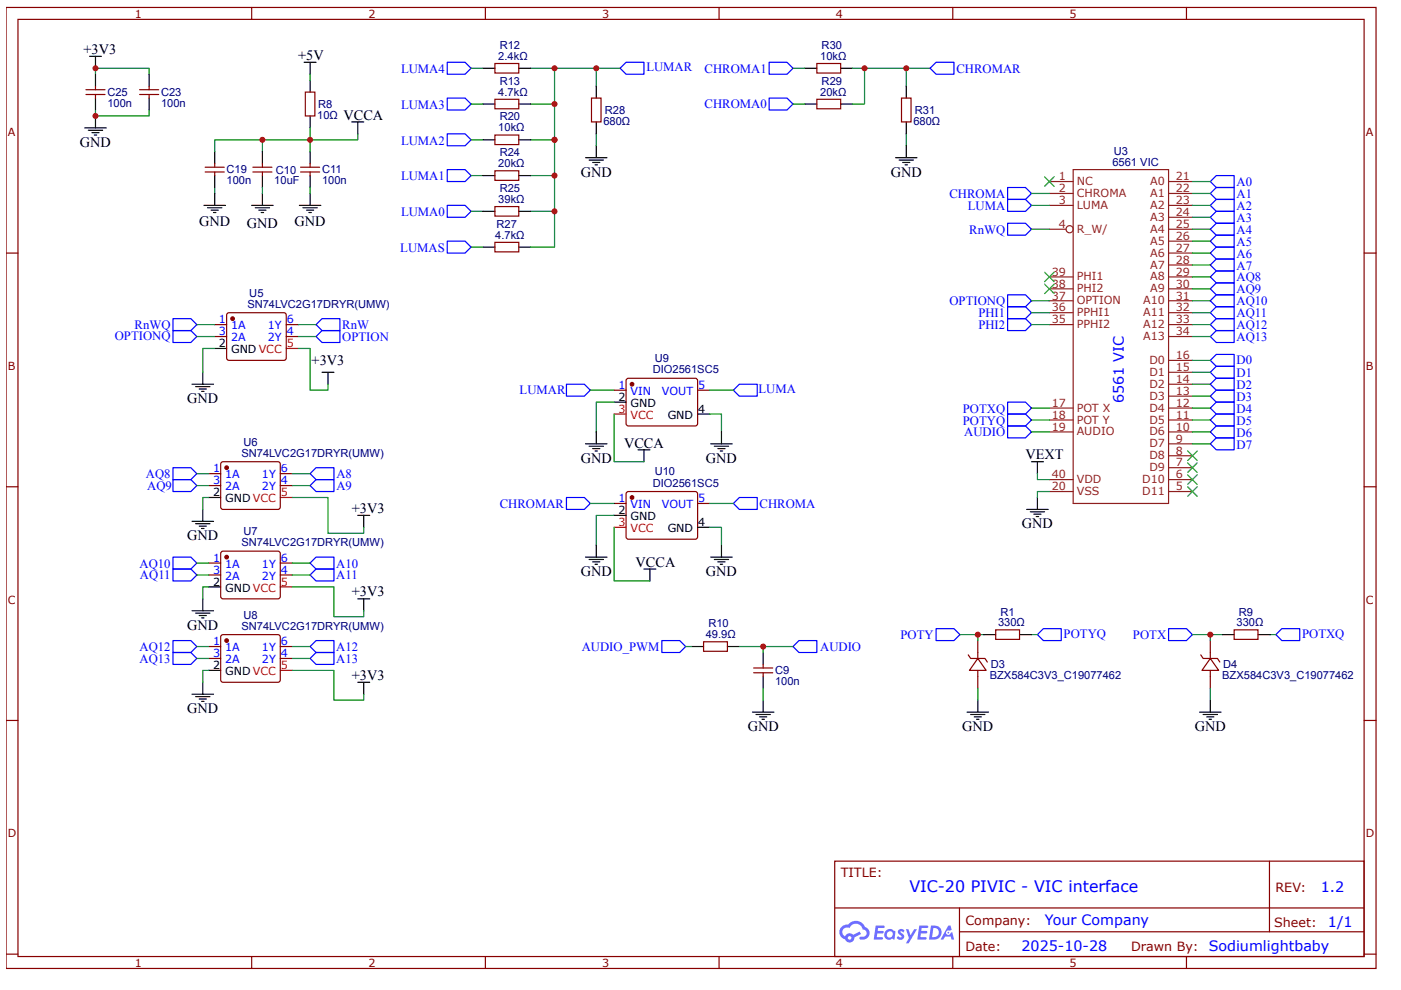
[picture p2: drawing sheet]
<svg xmlns="http://www.w3.org/2000/svg" width="297mm" height="210mm" viewBox="0 0 297 210" stroke-linecap="round" stroke-linejoin="round" font-family="sans-serif">
<g fill="none" stroke="#800" stroke-width=".25">
<path d="M1.3 1.6h290.4v203.7h-290.4zM3.8 4.1h285.4v198.7h-285.4zM53.4 1.6v2.5M102.9 1.6v2.5M152.5 1.6v2.5M202 1.6v2.5M251.6 1.6v2.5M1.3 53.7h2.5M289.2 53.7h2.5M1.3 103.2h2.5M289.2 103.2h2.5M1.3 152.8h2.5"/>
<path d="M289.2 152.8h2.5M177 182.6h112.2v20.2h-112.2zM177 192.5h112.1M203.4 197.6h85.7M203.4 192.5v10.1M269.1 182.6l.1 15M1.3 202.3h2.5M53.4 202.8v2.5M102.9 202.8v2.5M152.5 202.8v2.5M202 202.8v2.5M251.6 202.8v2.5"/>
<path d="M289.2 202.3h2.5"/>
</g>
<g fill="#58f">
<path d="M190.6 197.1l.5-.1h.4l.3 .3-.3 .4a.33 .33 0 0 0-.2-.3 .33 .33 0 0 0-.4 .2l.1 .1a.85 .85 0 0 1 .6 .6 .85 .85 0 0 1-.3 .9h-.6l-.6-.3 .3-.4 .5 .3 .3-.1-.1-.2a.88 .88 0 0 1-.5-1.4z"/>
<path d="M192.1 197h.5l.5 1.3 .7-1.3h.6l-1.8 3h-.5l.6-1.1z"/>
<path d="M185.7 196.2h1.6l.2 .2-.1 .3-1.2 .1-.1 .6h1.1l.2 .2-.3 .3h-1.1l-.1 .8h1.2l.1 .2-.1 .3h-1.9z"/>
<path d="M194.9 196.2h1.6l.3 .2-.1 .3-1.3 .1-.1 .6h1.1l.2 .2-.3 .3h-1.1l-.1 .8h1.2l.2 .2-.2 .3h-1.8z"/>
<path d="M201.1 196.2h.4l.3 .9-.5 .3a.49 .49 0 0 0-.7 .2 .49 .49 0 0 0 .3 .6 .49 .49 0 0 0 .7-.4l.3-.2 .4 1.6h-.6l-.1-.6h-1.2l-.4 .6h-.6z"/>
<path d="M197.4 196.2l-.4 3h.9a1.51 1.51 0 0 0 1.7-1.5 1.51 1.51 0 0 0-1.7-1.5zM197.9 196.8a1.02 1.02 0 0 1 1.1 1.1 1.02 1.02 0 0 1-1.4 .8z"/>
<path d="M187.9 197.2a1.11 1.11 0 0 0-.3 1.6 1.11 1.11 0 0 0 1.6 .2l.5 .2 .2-1.6-.5-.2a1.01 1.01 0 0 0-1.5-.2zM188 198.1a.66 .66 0 0 1 1.3 0 .66 .66 0 0 1-1.3 0z"/>
<path d="M178.4 196.5a1.57 1.57 0 0 0 .8 2.7 1.01 1.01 0 0 0 1.1 .6 1.01 1.01 0 0 0 .8-1l1.5-.8-.4-.5-1.3 .7a1.02 1.02 0 0 0-1.7 .3 .99 .99 0 0 1-.5-1.4 .99 .99 0 0 1 1.4-.3 1.48 1.48 0 0 1 1.5-.9 1.48 1.48 0 0 1 1.4 1.2 .82 .82 0 0 1 .7 1 .82 .82 0 0 1-1.2 .5l-.3 .1v.4a1.4 1.4 0 0 0 2-.7 1.4 1.4 0 0 0-.8-1.9 2.18 2.18 0 0 0-3.7-.5l-.7 .2zM179.7 198.9a.4 .4 0 0 1 .8 0 .4 .4 0 0 1-.8 0z"/>
<circle cx="201.1" cy="197.7" r=".19"/>
</g>
<g fill="none" stroke="#000" stroke-width=".25">
<path d="M19 11.9h2.5M20.2 11.9v2.6M20.2 15.7v2.6M31.6 15.7v2.6M18 27.1h4.5M18.7 27.6h3.1M19.5 28.1h1.5M20 28.6h.5M20.2 20.8v2.5M20.2 24.6v2.5M31.6 20.8v2.5M45.5 73.9h2.6"/>
<path d="M68.3 78.9h2.5M69.5 78.9v2.6"/>
</g>
<path d="M18.2 19h4.1M20.2 18.3v.7M29.6 19h4M31.6 18.3v.7M18.2 20h4.1M20.2 20v.8M29.6 20h4M31.6 20v.8M45.5 68.8h2.6M45.5 71.4h2.6M60.7 68.8h2.5M60.7 71.4h2.5" fill="none" stroke="#800" stroke-width=".25"/>
<path d="M20.2 15.7v-1.2h11.4v1.2M20.2 23.3v1.3h11.4v-1.3" fill="none" stroke="#080" stroke-width=".25"/>
<path d="M36.7 67.6h3.8l1.2 1.2-1.2 1.3h-3.8zM68.3 67.6h3.8v2.5h-3.8l-1.3-1.3z" fill="none" stroke="#00f" stroke-width=".25"/>
<path d="M60.7 73.9h2.5" fill="none" stroke="#f00" stroke-width=".25"/>
<circle cx="49.3" cy="67.6" r=".38" fill="#800"/>
<g fill="none" stroke="#800" stroke-width=".25">
<path d="M64.7 19.5h2.1v5.1h-2.1zM63.7 36.5h4.1M63.7 35.5h4.1M65.7 34.7v.8M65.7 36.5v.7M48.1 66.5l.5-.2 11.8 .1 .3 .4-.1 9.4-.4 .2-11.9-.1-.2-.4zM44.3 100.4h2.5M44.3 103h2.5M59.4 100.4h2.6M59.4 103h2.6M205.3 138.8l.5 .8h3l.5 .8M207.3 139.6l1.8 2.5h-3.6z"/>
<path d="M207.3 135.8v3.8M254.6 138.8l.5 .8h3l.5 .8M256.6 139.6l1.8 2.5h-3.6zM256.6 135.8v3.8M207.3 142.1v3.8M256.6 142.1v3.8"/>
<circle cx="49.3" cy="67.6" r=".38"/>
</g>
<g fill="none" stroke="#080" stroke-width=".25">
<path d="M65.7 15.7v1.3M99.9 14.5h2.5M112.5 14.5h5.1v30.3h-5.1M65.7 27.1v5.1M65.7 39.8v1.2M99.9 37.2h2.5M99.9 29.6h2.5M99.9 22.1h2.5M112.5 37.2h5.1M112.5 29.6h5.1M112.5 22.1h5.1M252.8 38.5h3.8"/>
<path d="M99.9 44.8h2.5M218.7 43.5h3.8M218.7 48.6h3.8M252.8 43.5h3.8M252.8 48.6h3.8M252.8 41h3.8M252.8 46.1h3.8M252.8 51.1h3.8M252.8 53.7h3.8M252.8 56.2h3.8M252.8 58.7h3.8M41.7 68.8h3.8"/>
<path d="M41.7 71.4h3.8M45.5 73.9h-2.5v5M63.2 73.9h2.5v8.8h3.8v-1.2M63.2 68.8h3.8M63.2 71.4h3.8M218.7 68.8h3.8M218.7 63.8h3.8M252.8 68.8h3.8M252.8 61.2h3.8M252.8 63.8h3.8M252.8 66.3h3.8M252.8 71.4h3.8"/>
<path d="M252.8 76.4h3.8M252.8 78.9h3.8M125.2 82.7h5M218.7 91.6h3.8M218.7 86.5h3.8M218.7 89h3.8M252.8 91.6h3.8M252.8 81.5h3.8M252.8 84h3.8M252.8 86.5h3.8M252.8 89h3.8M252.8 94.1h3.8"/>
<path d="M220 100.4v1.3h2.5M222.5 104.2h-2.5v1.3M203.5 134.6h3.8v1.2M252.8 134.6h3.8v1.2M207.3 145.9v2.6M256.6 145.9v2.6"/>
</g>
<g fill="none" stroke="#8d2323" stroke-width=".25">
<path d="M222.5 38.5h5M227.5 36h20.3v70.7h-20.3zM247.8 38.5h5M222.5 41h5M222.5 43.5h5M222.5 48.6h3.5M222.5 58.7h5M247.8 41h5M247.8 43.5h5M247.8 46.1h5M247.8 48.6h5M247.8 51.1h5"/>
<path d="M247.8 53.7h5M247.8 56.2h5M247.8 58.7h5M222.5 61.2h5M222.5 63.8h5M222.5 66.3h5M222.5 68.8h5M247.8 61.2h5M247.8 63.8h5M247.8 66.3h5M247.8 68.8h5M247.8 71.4h5"/>
<path d="M247.8 76.4h5M247.8 78.9h5M222.5 86.5h5M222.5 89h5M222.5 91.6h5M247.8 86.5h5M247.8 89h5M247.8 91.6h5M247.8 94.1h5M247.8 96.6h5M247.8 99.2h5M247.8 84h5"/>
<path d="M247.8 81.5h5M222.5 101.7h5M222.5 104.2h5M247.8 101.7h5M247.8 104.2h5"/>
<circle cx="226.8" cy="48.6" r=".76"/>
</g>
<g fill="none" stroke="#00f" stroke-width=".25">
<path d="M94.8 13.2h3.8l1.3 1.3-1.3 1.2h-3.8zM132.7 13.2h3.8v2.5h-3.8l-1.2-1.2zM94.8 36h3.8l1.3 1.2-1.3 1.3h-3.8zM94.8 28.4h3.8l1.3 1.2-1.3 1.3h-3.8zM94.8 20.8h3.8l1.3 1.3-1.3 1.2h-3.8zM256.6 38.5l1.3-1.3h3.8v2.6h-3.8zM94.8 43.5h3.8l1.3 1.3-1.3 1.3h-3.8zM213.6 42.3h3.8l1.3 1.2-1.3 1.3h-3.8zM213.6 47.3h3.8l1.3 1.3-1.3 1.3h-3.8zM256.6 41l1.3-1.2h3.8v2.5h-3.8zM256.6 43.5l1.3-1.2h3.8v2.5h-3.8zM256.6 46.1l1.3-1.3h3.8v2.5h-3.8z"/>
<path d="M256.6 48.6l1.3-1.3h3.8v2.6h-3.8zM256.6 51.1l1.3-1.2h3.8v2.5h-3.8zM256.6 53.7l1.3-1.3h3.8v2.5h-3.8zM256.6 56.2l1.3-1.3h3.8v2.5h-3.8zM257.9 57.4h3.8v2.6h-3.8l-1.3-1.3zM36.7 70.1h3.8l1.2 1.3-1.2 1.2h-3.8zM67 71.4l1.3-1.3h3.8v2.5h-3.8zM213.6 67.6h3.8l1.3 1.2-1.3 1.3h-3.8zM213.6 62.5h3.8l1.3 1.3-1.3 1.2h-3.8zM256.6 61.2l1.3-1.2h3.8v2.5h-3.8zM256.6 66.3l1.3-1.3h3.8v2.6h-3.8zM256.6 71.4l1.3-1.3h3.8v2.5h-3.8z"/>
<path d="M256.6 76.4l1.3-1.3h3.8v2.6h-3.8zM256.6 78.9l1.3-1.2h3.8v2.5h-3.8zM257.9 62.5h3.8v2.5h-3.8l-1.3-1.2zM257.9 67.6h3.8v2.5h-3.8l-1.3-1.3zM36.7 99.2h3.8l1.2 1.2-1.2 1.3h-3.8zM67 99.2h3.8v2.5h-3.8l-1.3-1.3zM120.1 81.5h3.8l1.3 1.2-1.3 1.3h-3.8zM156.8 81.5h3.7v2.5h-3.7l-1.3-1.3zM213.6 90.3h3.8l1.3 1.3-1.3 1.2h-3.8zM213.6 85.3h3.8l1.3 1.2-1.3 1.3h-3.8zM213.6 87.8h3.8l1.3 1.2-1.3 1.3h-3.8zM256.6 81.5l1.3-1.3h3.8v2.5h-3.8z"/>
<path d="M256.6 84l1.3-1.3h3.8v2.6h-3.8zM256.6 86.5l1.3-1.2h3.8v2.5h-3.8zM256.6 89l1.3-1.2h3.8v2.5h-3.8zM256.6 94.1l1.3-1.3h3.8v2.6h-3.8zM257.9 90.3h3.8v2.5h-3.8l-1.3-1.2zM36.7 101.7h3.8l1.2 1.3-1.2 1.2h-3.8zM36.7 118.1h3.8l1.2 1.3-1.2 1.2h-3.8zM65.7 103l1.3-1.3h3.8v2.5h-3.8zM67 118.1h3.8v2.5h-3.8l-1.3-1.2zM36.7 120.6h3.8l1.2 1.3-1.2 1.3h-3.8zM36.7 135.8h3.8l1.2 1.3-1.2 1.2h-3.8zM36.7 138.3h3.8l1.2 1.3-1.2 1.3h-3.8z"/>
<path d="M67 120.6h3.8v2.6h-3.8l-1.3-1.3zM67 135.8h3.8v2.5h-3.8l-1.3-1.2zM67 138.3h3.8v2.6h-3.8l-1.3-1.3zM140.3 135.8h3.8l1.3 1.3-1.3 1.2h-3.8zM168.1 137.1l1.3-1.3h3.8v2.5h-3.8zM198.5 133.3h3.8l1.2 1.3-1.2 1.2h-3.8zM247.8 133.3h3.8l1.2 1.3-1.2 1.2h-3.8z"/>
</g>
<g fill="#000">
<path d="M221.5 37.5l2 2zM223.5 37.5l-2 2z"/>
<path d="M221.5 57.7l2 2zM221.5 59.7l2-2z"/>
<path d="M221.5 60.2l2 2.1zM223.5 60.2l-2 2.1z"/>
</g>
<path d="M221.5 37.5l2 2M223.5 37.5l-2 2M221.5 57.7l2 2M223.5 57.7l-2 2M221.5 60.2l2 2.1M223.5 60.2l-2 2.1" fill="none" stroke="#3c3" stroke-width=".25"/>
<g fill="none" stroke="#000" stroke-width=".25">
<path d="M64.5 13.2h2.5M65.7 13.2v2.5M65.7 17v2.5M65.7 24.6v2.5M65.7 32.2v2.5M65.7 37.2v2.6M53.4 43.5h4.5M54.1 44.1h3.1M54.9 44.6h1.5M55.4 45.1h.5M55.6 41v2.5M63.5 43.5h4.5"/>
<path d="M64.2 44.1h3.1M65 44.6h1.5M65.5 45.1h.5M65.7 41v2.5M43 78.9v2.6M40.7 81.5h4.6M41.5 82h3M42.2 82.5h1.6M42.7 83h.5M218.7 97.9h2.5M220 97.9v2.5M44.3 105.5h2.5"/>
<path d="M75.9 109.3h2.5M77.1 109.3v2.5M217.7 108h4.5M218.4 108.5h3.1M219.2 109h1.5M219.7 109.5h.5M220 105.5v2.5M205 151h4.6M205.8 151.5h3M206.6 152h1.5M207.1 152.5h.5M207.3 148.5v2.5"/>
<path d="M254.3 151h4.6M255.1 151.5h3M255.8 152h1.6M256.4 152.5h.5M256.6 148.5v2.5"/>
</g>
<path d="M59.4 105.5h2.6" fill="none" stroke="#f00" stroke-width=".25"/>
<circle cx="48.1" cy="99.2" r=".38" fill="#800"/>
<g fill="none" stroke="#800" stroke-width=".25">
<path d="M46.9 98.1l.4-.2 11.9 .1 .2 .4v9.4l-.5 .2-11.9-.1-.2-.4zM44.3 119.4h2.5M59.4 119.4h2.6M44.3 121.9h2.5M59.4 121.9h2.6"/>
<circle cx="48.1" cy="99.2" r=".38"/>
</g>
<path d="M59.4 124.4h2.6" fill="none" stroke="#f00" stroke-width=".25"/>
<path d="M44.3 124.4h2.5" fill="none" stroke="#000" stroke-width=".25"/>
<circle cx="48.1" cy="118.1" r=".38" fill="#800"/>
<g fill="none" stroke="#800" stroke-width=".25">
<path d="M47 116.9h12.2l.2 .5v9.3l-.5 .3-11.9-.1-.2-.4v-9.1zM44.3 137.1h2.5M44.3 139.6h2.5M59.4 137.1h2.6M59.4 139.6h2.6"/>
<circle cx="48.1" cy="118.1" r=".38"/>
</g>
<path d="M59.4 142.1h2.6" fill="none" stroke="#f00" stroke-width=".25"/>
<path d="M44.3 142.1h2.5" fill="none" stroke="#000" stroke-width=".25"/>
<circle cx="48.1" cy="135.8" r=".38" fill="#800"/>
<g fill="none" stroke="#800" stroke-width=".25">
<path d="M133 104.3h14.7l.2 .4-.1 9.4-.4 .2h-14.4l-.3-.5v-9.1zM46.9 134.8l.4-.2h11.9l.2 .5v9.3l-.5 .3-11.9-.1-.2-.4zM149.2 136.1h5v2h-5zM211.1 133.5h5.1v2.1h-5.1zM261.7 133.5h5v2.1h-5zM159.8 142.6h4M159.8 141.6h4M161.8 140.9v.7M161.8 142.6v.8"/>
<circle cx="48.1" cy="135.8" r=".38"/>
</g>
<g fill="none" stroke="#000" stroke-width=".25">
<path d="M40.7 110.5h4.6M41.5 111h3M42.2 111.5h1.6M42.7 112.1h.5M43 108v2.5M40.7 129.5h4.6M41.5 130h3M42.2 130.5h1.6M42.7 131h.5M43 127v2.5M75.9 127h2.5M77.1 127v2.5"/>
<path d="M146.6 137.1h2.6M154.2 137.1h2.6M161.8 138.3v2.6M208.6 134.6h2.5M216.2 134.6h2.5M259.1 134.6h2.6M266.7 134.6h2.5M40.7 147.2h4.6M41.5 147.7h3M42.2 148.2h1.6M42.7 148.7h.5M43 144.7v2.5"/>
<path d="M75.9 144.7h2.5M77.1 144.7v2.5M159.5 151h4.6M160.3 151.5h3M161.1 152h1.5M161.6 152.5h.5M161.8 143.4v2.5M161.8 148.5v2.5"/>
</g>
<g fill="none" stroke="#080" stroke-width=".25">
<path d="M218.7 66.3h3.8M41.7 100.4h2.6M41.7 103h2.6M41.7 119.4h2.6M44.3 105.5h-1.3v2.5M62 105.5h7.5v7.6h7.6v-1.3M62 100.4h3.7M62 103h3.7M62 119.4h3.7M41.7 121.9h2.6M41.7 137.1h2.6M41.7 139.6h2.6"/>
<path d="M44.3 124.4h-1.3v2.6M62 124.4h8.8v6.4h6.3v-1.3M62 121.9h3.7M62 137.1h3.7M62 139.6h3.7M145.4 137.1h1.2M156.8 137.1h11.3M161.8 137.1v1.2M207.3 134.6h1.3M218.7 134.6h1.3M256.6 134.6h2.5M269.2 134.6h1.3"/>
<path d="M44.3 142.1h-1.3v2.6M62 142.1h8.8v6.4h6.3v-1.3M161.8 145.9v2.6"/>
</g>
<path d="M213.6 65h3.8l1.3 1.3-1.3 1.3h-3.8zM221.2 133.3h3.8v2.5h-3.8l-1.2-1.2zM271.8 133.3h3.8v2.5h-3.8l-1.3-1.2z" fill="none" stroke="#00f" stroke-width=".25"/>
<circle cx="134" cy="105.5" r=".38" fill="#800"/>
<g fill="none" stroke="#800" stroke-width=".25">
<path d="M104.9 13.5h5.1v2h-5.1zM173.2 13.5h5v2h-5zM104.9 21h5.1v2.1h-5.1zM104.9 28.6h5.1v2.1h-5.1zM104.9 36.2h5.1v2h-5.1zM125.4 20.8h2v5.1h-2zM173.2 21h5v2.1h-5zM191.1 20.8h2.1v5.1h-2.1zM104.9 43.8h5.1v2h-5.1zM104.9 51.4h5.1v2h-5.1zM132.8 80.5l.4-.3 14.5 .1 .2 .4-.1 9.4-.4 .2-14.4-.1-.3-.4zM130.2 106.7h2.5"/>
<path d="M147.9 106.7h2.5"/>
<circle cx="134" cy="105.5" r=".38"/>
</g>
<g fill="none" stroke="#000" stroke-width=".25">
<path d="M102.4 14.5h2.5M110 14.5h2.5M126.4 18.3v2.5M170.7 14.5h2.5M178.2 14.5h2.6M192.1 18.3v2.5M102.4 22.1h2.5M102.4 29.6h2.5M102.4 37.2h2.5M110 22.1h2.5M110 29.6h2.5M110 37.2h2.5"/>
<path d="M124.1 33.4h4.6M124.9 33.9h3M125.7 34.4h1.5M126.2 35h.5M126.4 25.9v2.5M126.4 30.9v2.5M170.7 22.1h2.5M178.2 22.1h2.6M189.9 33.4h4.5M190.6 33.9h3.1M191.4 34.4h1.5M191.9 35h.5"/>
<path d="M192.1 25.9v2.5M192.1 30.9v2.5M102.4 44.8h2.5M102.4 52.4h2.5M110 44.8h2.5M110 52.4h2.5M124.1 118.1h4.6M124.9 118.6h3M125.7 119.1h1.5M126.2 119.6h.5M126.4 115.6v2.5M130.2 109.3h2.5"/>
<path d="M147.9 111.8h2.5M150.7 118.1h4.5M151.4 118.6h3.1M152.2 119.1h1.5M152.7 119.6h.5M153 115.6v2.5"/>
</g>
<path d="M130.2 111.8h2.5" fill="none" stroke="#f00" stroke-width=".25"/>
<g fill="none" stroke="#080" stroke-width=".25">
<path d="M117.6 14.5h13.9M126.4 14.5v3.8M168.1 14.5h2.6M180.8 14.5h2.5M192.1 14.5v3.8M197.2 14.5h-13.9v7.6h-2.5M126.4 28.4v2.5M168.1 22.1h2.6M192.1 28.4v2.5M99.9 52.4h2.5M117.6 44.8v7.6h-5.1M130.2 109.3h-3.8v6.3"/>
<path d="M150.4 111.8h2.6v3.8"/>
</g>
<path d="M163.1 13.2h3.8l1.2 1.3-1.2 1.2h-3.8zM198.5 13.2h3.8v2.5h-3.8l-1.3-1.2zM163.1 20.8h3.8l1.2 1.3-1.2 1.2h-3.8zM94.8 51.1h3.8l1.3 1.3-1.3 1.3h-3.8z" fill="none" stroke="#00f" stroke-width=".25"/>
<circle cx="134" cy="81.5" r=".38" fill="#800"/>
<g fill="none" stroke="#800" stroke-width=".25">
<path d="M43.5 36.5h4M43.5 35.5h4M45.5 34.7v.8M45.5 36.5v.7M53.6 36.5h4.1M53.6 35.5h4.1M55.6 34.7v.8M55.6 36.5v.7M130.2 82.7h2.5M147.9 82.7h2.5"/>
<circle cx="134" cy="81.5" r=".38"/>
</g>
<g fill="none" stroke="#000" stroke-width=".25">
<path d="M45.5 32.2v2.5M45.5 37.2v2.6M55.6 32.2v2.5M55.6 37.2v2.6M74.6 25.9h2.5M75.9 25.9v2.5M43.2 43.5h4.6M44 44.1h3M44.8 44.6h1.5M45.3 45.1h.5M45.5 41v2.5M124.1 94.1h4.6"/>
<path d="M124.9 94.6h3M125.7 95.1h1.5M126.2 95.6h.5M126.4 91.6v2.5M130.2 85.3h2.5M135.3 95.4h2.5M136.5 95.4v2.5M147.9 87.8h2.5M150.7 94.1h4.5M151.4 94.6h3.1M152.2 95.1h1.5M152.7 95.6h.5"/>
<path d="M153 91.6v2.5M136.5 120.6h2.6M137.8 120.6v2.6"/>
</g>
<path d="M130.2 87.8h2.5" fill="none" stroke="#f00" stroke-width=".25"/>
<path d="M45.5 39.8v1.2M55.6 29.6v2.6M55.6 39.8v1.2M75.9 28.4v1.2h-30.4v2.6M218.7 41h3.8M130.2 85.3h-3.8v6.3M130.2 87.8v10.1h6.3M150.4 87.8h2.6v3.8M150.4 82.7h5.1M125.2 106.7h5M130.2 111.8v11.4h7.6M150.4 106.7h5.1" fill="none" stroke="#080" stroke-width=".25"/>
<path d="M213.6 39.8h3.8l1.3 1.2-1.3 1.3h-3.8zM120.1 105.5h3.8l1.3 1.2-1.3 1.3h-3.8zM156.8 105.5h3.7v2.5h-3.7l-1.3-1.3z" fill="none" stroke="#00f" stroke-width=".25"/>
<g fill="#000">
<path d="M251.8 95.6l2 2zM251.8 97.6l2-2z"/>
<path d="M251.8 98.1l2 2.1zM251.8 100.2l2-2.1z"/>
<path d="M251.8 100.7l2 2zM251.8 102.7l2-2z"/>
<path d="M251.8 103.2l2 2zM251.8 105.2l2-2z"/>
</g>
<path d="M251.8 95.6l2 2M251.8 98.1l2 2.1M253.8 95.6l-2 2M253.8 98.1l-2 2.1M251.8 100.7l2 2M251.8 103.2l2 2M253.8 100.7l-2 2M253.8 103.2l-2 2" fill="none" stroke="#3c3" stroke-width=".25"/>
<g fill="#c00">
<circle cx="117.6" cy="29.6" r=".63"/>
<circle cx="117.6" cy="37.2" r=".63"/>
<circle cx="117.6" cy="22.1" r=".63"/>
<circle cx="65.7" cy="29.6" r=".63"/>
<circle cx="207.3" cy="134.6" r=".63"/>
<circle cx="256.6" cy="134.6" r=".63"/>
<circle cx="161.8" cy="137.1" r=".63"/>
<circle cx="20.2" cy="14.5" r=".63"/>
<circle cx="20.2" cy="24.6" r=".63"/>
<circle cx="117.6" cy="44.8" r=".63"/>
<circle cx="126.4" cy="14.5" r=".63"/>
<circle cx="192.1" cy="14.5" r=".63"/>
<circle cx="117.6" cy="14.5" r=".63"/>
<circle cx="183.3" cy="14.5" r=".63"/>
<circle cx="55.6" cy="29.6" r=".63"/>
</g>
<text font-size="3.4" fill="#00f" x="192.8" y="189.1">VIC-20 PIVIC - VIC interface</text>
<g font-size="3">
<text x="17.7" y="11.4">+3V3</text>
<text x="63.2" y="12.7">+5V</text>
<text x="72.8" y="25.3">VCCA</text>
<text x="17" y="31.2">GND</text>
<text x="123.1" y="37.5">GND</text>
<text x="188.9" y="37.5">GND</text>
<text x="42.2" y="48">GND</text>
<text x="62.5" y="48">GND</text>
<text x="52.3" y="48.4">GND</text>
<text x="66.1" y="77.4">+3V3</text>
<text x="39.7" y="85.5">GND</text>
<text x="132.3" y="95.1">VCCA</text>
<text x="123.1" y="98.1">GND</text>
<text x="149.7" y="98.1">GND</text>
<text x="217.4" y="97.4">VEXT</text>
<text x="74.6" y="108.8">+3V3</text>
<text x="216.7" y="112.1">GND</text>
<text x="39.7" y="114.6">GND</text>
<text x="123.1" y="122.2">GND</text>
<text x="134.8" y="120.1">VCCA</text>
<text x="149.7" y="122.2">GND</text>
<text x="74.6" y="126.5">+3V3</text>
<text x="39.7" y="133.5">GND</text>
<text x="74.6" y="144.2">+3V3</text>
<text x="39.7" y="151.2">GND</text>
<text x="158.5" y="155">GND</text>
<text x="204" y="155">GND</text>
<text x="253.3" y="155">GND</text>
</g>
<g font-size="3" fill="#00f">
<text x="238.3" y="85.5" transform="rotate(-90 238.3 85.5)">6561 VIC</text>
<text x="280" y="189.2">1.2</text>
<text x="221.5" y="196.1">Your Company</text>
<text x="281.5" y="196.6">1/1</text>
<text x="216.6" y="201.7">2025-10-28</text>
</g>
<g font-size="2.7" fill="#00f">
<text x="85" y="15.5">LUMA4</text>
<text x="137" y="15.1">LUMAR</text>
<text x="149.4" y="15.4">CHROMA1</text>
<text x="202.8" y="15.5">CHROMAR</text>
<text x="85" y="23.1">LUMA3</text>
<text x="149.4" y="23">CHROMA0</text>
<text x="85" y="30.7">LUMA2</text>
<text x="85" y="38.2">LUMA1</text>
<text x="201.3" y="42">CHROMA</text>
<text x="262.2" y="39.3">A0</text>
<text x="85" y="45.8">LUMA0</text>
<text x="205.2" y="44.5">LUMA</text>
<text x="262.2" y="42">A1</text>
<text x="262.2" y="44.5">A2</text>
<text x="262.2" y="47.1">A3</text>
<text x="84.9" y="53.3">LUMAS</text>
<text x="205.5" y="49.5">RnWQ</text>
<text x="262.2" y="49.6">A4</text>
<text x="262.2" y="52.1">A5</text>
<text x="262.2" y="54.6">A6</text>
<text x="262.2" y="57.2">A7</text>
<text x="262.2" y="59.7">AQ8</text>
<text x="201.3" y="64.7">OPTIONQ</text>
<text x="262.2" y="62.2">AQ9</text>
<text x="262.2" y="64.7">AQ10</text>
<text x="28.5" y="69.8">RnWQ</text>
<text x="72.6" y="69.8">RnW</text>
<text x="207.4" y="69.7">PHI2</text>
<text x="207.4" y="67.2">PHI1</text>
<text x="262.2" y="67.2">AQ11</text>
<text x="262.2" y="69.8">AQ12</text>
<text x="24.3" y="72.2">OPTIONQ</text>
<text x="72.6" y="72.2">OPTION</text>
<text x="262.2" y="72.3">AQ13</text>
<text x="262.2" y="77.3">D0</text>
<text x="110.2" y="83.6">LUMAR</text>
<text x="160.8" y="83.4">LUMA</text>
<text x="262.2" y="79.9">D1</text>
<text x="262.2" y="82.5">D2</text>
<text x="204.1" y="87.5">POTXQ</text>
<text x="262.2" y="85">D3</text>
<text x="262.2" y="87.5">D4</text>
<text x="204.1" y="90">POTYQ</text>
<text x="204.4" y="92.5">AUDIO</text>
<text x="262.2" y="90">D5</text>
<text x="262.2" y="92.6">D6</text>
<text x="262.2" y="95.1">D7</text>
<text x="30.9" y="101.4">AQ8</text>
<text x="71.3" y="101.4">A8</text>
<text x="31.2" y="103.9">AQ9</text>
<text x="71.3" y="103.9">A9</text>
<text x="106" y="107.7">CHROMAR</text>
<text x="161" y="107.6">CHROMA</text>
<text x="29.6" y="120.3">AQ10</text>
<text x="29.7" y="122.9">AQ11</text>
<text x="71.3" y="120.3">A10</text>
<text x="71.3" y="122.9">A11</text>
<text x="123.3" y="138">AUDIO_PWM</text>
<text x="190.9" y="135.5">POTY</text>
<text x="225.5" y="135.3">POTYQ</text>
<text x="240.2" y="135.5">POTX</text>
<text x="276.1" y="135.3">POTXQ</text>
<text x="29.6" y="138">AQ12</text>
<text x="29.6" y="140.6">AQ13</text>
<text x="71.3" y="138">A12</text>
<text x="71.3" y="140.6">A13</text>
<text x="173.9" y="138">AUDIO</text>
</g>
<g font-size="2.7" fill="#800">
<text x="178.2" y="185.9">TITLE:</text>
<text x="270.4" y="189.2">REV:</text>
<text x="204.7" y="196">Company:</text>
<text x="270.2" y="196.5">Sheet:</text>
<text x="204.7" y="201.5">Date:</text>
<text x="239.8" y="201.6">Drawn By: Sodiumlightbaby</text>
</g>
<g font-size="2.4" fill="#800">
<text x="28.6" y="3.7">1</text>
<text x="78.1" y="3.7">2</text>
<text x="127.7" y="3.7">3</text>
<text x="177.2" y="3.7">4</text>
<text x="226.8" y="3.7">5</text>
<text x="1.7" y="28.9">A</text>
<text x="289.6" y="28.9">A</text>
<text x="1.7" y="78.4">B</text>
<text x="289.6" y="78.4">B</text>
<text x="1.7" y="128">C</text>
<text x="289.6" y="128">C</text>
<text x="1.7" y="177.5">D</text>
<text x="289.6" y="177.5">D</text>
<text x="28.6" y="205">1</text>
<text x="78.1" y="205">2</text>
<text x="127.7" y="205">3</text>
<text x="177.2" y="205">4</text>
<text x="226.8" y="205">5</text>
</g>
<g font-size="2.4" fill="#000080">
<text x="105.9" y="10.3">R12</text>
<text x="174.2" y="10.3">R30</text>
<text x="105.7" y="12.7">2.4kΩ</text>
<text x="105.9" y="17.9">R13</text>
<text x="173.9" y="12.7">10kΩ</text>
<text x="174.2" y="17.9">R29</text>
<text x="22.8" y="22.6">100n</text>
<text x="22.8" y="20.4">C25</text>
<text x="34.1" y="22.6">100n</text>
<text x="34.1" y="20.4">C23</text>
<text x="67.5" y="22.9">R8</text>
<text x="105.7" y="20.3">4.7kΩ</text>
<text x="173.9" y="20.3">20kΩ</text>
<text x="67.3" y="25.2">10Ω</text>
<text x="105.7" y="27.9">10kΩ</text>
<text x="105.9" y="25.5">R20</text>
<text x="127.9" y="26.5">680Ω</text>
<text x="128.2" y="24.1">R28</text>
<text x="193.7" y="26.5">680Ω</text>
<text x="194" y="24.1">R31</text>
<text x="105.7" y="35.5">20kΩ</text>
<text x="105.9" y="33.1">R24</text>
<text x="235.9" y="35.1">6561 VIC</text>
<text x="236.1" y="32.8">U3</text>
<text x="48.1" y="39.1">100n</text>
<text x="48.1" y="36.8">C19</text>
<text x="58.2" y="39.1">10uF</text>
<text x="58.5" y="36.8">C10</text>
<text x="68.3" y="39.1">100n</text>
<text x="68.3" y="36.8">C11</text>
<text x="105.9" y="40.7">R25</text>
<text x="105.7" y="43">39kΩ</text>
<text x="105" y="50.6">4.7kΩ</text>
<text x="105.3" y="48.3">R27</text>
<text x="52.4" y="65.3">SN74LVC2G17DRYR(UMW)</text>
<text x="52.9" y="62.9">U5</text>
<text x="138.8" y="76.8">U9</text>
<text x="138.4" y="79.2">DIO2561SC5</text>
<text x="51.6" y="94.5">U6</text>
<text x="51.2" y="96.9">SN74LVC2G17DRYR(UMW)</text>
<text x="138.8" y="100.8">U10</text>
<text x="138.4" y="103.2">DIO2561SC5</text>
<text x="51.6" y="113.4">U7</text>
<text x="51.2" y="115.8">SN74LVC2G17DRYR(UMW)</text>
<text x="51.6" y="131.1">U8</text>
<text x="212.1" y="130.5">R1</text>
<text x="262.7" y="130.5">R9</text>
<text x="51.2" y="133.5">SN74LVC2G17DRYR(UMW)</text>
<text x="149.6" y="135.3">49.9Ω</text>
<text x="150.2" y="133">R10</text>
<text x="211.6" y="132.8">330Ω</text>
<text x="262.2" y="132.8">330Ω</text>
<text x="164.3" y="143">C9</text>
<text x="210.1" y="141.7">D3</text>
<text x="259.3" y="141.7">D4</text>
<text x="164.3" y="145.2">100n</text>
<text x="209.8" y="144">BZX584C3V3_C19077462</text>
<text x="259.1" y="144">BZX584C3V3_C19077462</text>
</g>
<g font-size="2.4" fill="#8d2323">
<text x="224.5" y="38.2">1</text>
<text x="224.5" y="40.8">2</text>
<text x="228.3" y="39.2">NC</text>
<text x="228.3" y="41.8">CHROMA</text>
<text x="243.9" y="39.2">A0</text>
<text x="243.9" y="41.8">A1</text>
<text x="249.3" y="38.2">21</text>
<text x="249.3" y="40.8">22</text>
<text x="224.5" y="43.3">3</text>
<text x="228.3" y="44.3">LUMA</text>
<text x="243.9" y="44.3">A2</text>
<text x="243.9" y="46.8">A3</text>
<text x="249.3" y="43.3">23</text>
<text x="249.3" y="45.8">24</text>
<text x="224.5" y="48.3">4</text>
<text x="228.3" y="49.4">R_W/</text>
<text x="243.9" y="49.4">A4</text>
<text x="243.9" y="51.9">A5</text>
<text x="249.3" y="48.3">25</text>
<text x="249.3" y="50.9">26</text>
<text x="249.3" y="53.4">27</text>
<text x="223" y="58.5">39</text>
<text x="228.3" y="59.5">PHI1</text>
<text x="243.9" y="54.4">A6</text>
<text x="243.9" y="56.9">A7</text>
<text x="243.9" y="59.5">A8</text>
<text x="249.3" y="55.9">28</text>
<text x="249.3" y="58.5">29</text>
<text x="223" y="61">38</text>
<text x="223" y="63.5">37</text>
<text x="228.3" y="62">PHI2</text>
<text x="228.3" y="64.5">OPTION</text>
<text x="242.4" y="64.5">A10</text>
<text x="243.9" y="62">A9</text>
<text x="249.3" y="61">30</text>
<text x="249.3" y="63.5">31</text>
<text x="223" y="66">36</text>
<text x="223" y="68.6">35</text>
<text x="228.3" y="67.1">PPHI1</text>
<text x="228.3" y="69.6">PPHI2</text>
<text x="242.4" y="67.1">A11</text>
<text x="242.4" y="69.6">A12</text>
<text x="249.3" y="66">32</text>
<text x="249.3" y="68.6">33</text>
<text x="249.3" y="71.1">34</text>
<text x="242.4" y="72.1">A13</text>
<text x="243.7" y="77.2">D0</text>
<text x="249.3" y="76.2">16</text>
<text x="243.7" y="82.2">D2</text>
<text x="243.7" y="79.7">D1</text>
<text x="249.3" y="83.7">13</text>
<text x="249.3" y="81.2">14</text>
<text x="249.3" y="78.7">15</text>
<text x="223" y="88.8">18</text>
<text x="223" y="86.3">17</text>
<text x="228.3" y="89.8">POT Y</text>
<text x="228.3" y="87.3">POT X</text>
<text x="243.7" y="87.3">D4</text>
<text x="243.7" y="89.8">D5</text>
<text x="243.7" y="84.8">D3</text>
<text x="249.3" y="86.3">12</text>
<text x="249.3" y="88.8">11</text>
<text x="223" y="91.3">19</text>
<text x="228.3" y="92.3">AUDIO</text>
<text x="243.7" y="92.3">D6</text>
<text x="243.7" y="94.9">D7</text>
<text x="249.3" y="91.3">10</text>
<text x="249.3" y="93.9">9</text>
<text x="223" y="101.4">40</text>
<text x="243.7" y="97.4">D8</text>
<text x="243.7" y="99.9">D9</text>
<text x="249.3" y="96.4">8</text>
<text x="249.3" y="98.9">7</text>
<text x="249.3" y="101.4">6</text>
<text x="223" y="104">20</text>
<text x="228.3" y="105">VSS</text>
<text x="228.3" y="102.4">VDD</text>
<text x="242.2" y="102.4">D10</text>
<text x="242.2" y="105">D11</text>
<text x="249.3" y="104">5</text>
</g>
<g font-size="2.4" fill="#00f">
<text x="46.4" y="71.1">3</text>
<text x="46.4" y="68.6">1</text>
<text x="49" y="69.8">1A</text>
<text x="56.8" y="69.8">1Y</text>
<text x="60.8" y="68.6">6</text>
<text x="60.8" y="71.1">4</text>
<text x="49" y="72.4">2A</text>
<text x="56.8" y="72.4">2Y</text>
<text x="131.1" y="82.5">1</text>
<text x="133.7" y="83.7">VIN</text>
<text x="140.3" y="83.7">VOUT</text>
<text x="148" y="82.5">5</text>
<text x="45.2" y="100.2">1</text>
<text x="47.7" y="101.4">1A</text>
<text x="55.5" y="101.4">1Y</text>
<text x="59.6" y="100.2">6</text>
<text x="45.2" y="102.7">3</text>
<text x="47.7" y="104">2A</text>
<text x="55.5" y="104">2Y</text>
<text x="59.6" y="102.7">4</text>
<text x="131.1" y="106.5">1</text>
<text x="133.7" y="107.8">VIN</text>
<text x="140.3" y="107.8">VOUT</text>
<text x="148" y="106.5">5</text>
<text x="45.2" y="119.1">1</text>
<text x="59.6" y="119.1">6</text>
<text x="45.2" y="121.7">3</text>
<text x="47.7" y="122.9">2A</text>
<text x="47.7" y="120.4">1A</text>
<text x="55.5" y="120.4">1Y</text>
<text x="55.5" y="122.9">2Y</text>
<text x="59.6" y="121.7">4</text>
<text x="45.2" y="136.8">1</text>
<text x="59.6" y="136.8">6</text>
<text x="45.2" y="139.4">3</text>
<text x="47.7" y="140.6">2A</text>
<text x="47.7" y="138.1">1A</text>
<text x="55.5" y="138.1">1Y</text>
<text x="55.5" y="140.6">2Y</text>
<text x="59.6" y="139.4">4</text>
</g>
<g font-size="2.4">
<text x="46.4" y="73.6">2</text>
<text x="49" y="74.9">GND VCC</text>
<text x="131.1" y="85">2</text>
<text x="133.7" y="86.3">GND</text>
<text x="141.6" y="88.8">GND</text>
<text x="148" y="87.5">4</text>
<text x="45.2" y="105.2">2</text>
<text x="47.7" y="106.5">GND VCC</text>
<text x="131.1" y="109">2</text>
<text x="133.7" y="110.3">GND</text>
<text x="141.6" y="112.8">GND</text>
<text x="148" y="111.5">4</text>
<text x="45.2" y="124.2">2</text>
<text x="47.7" y="125.5">GND VCC</text>
<text x="45.2" y="141.9">2</text>
<text x="47.7" y="143.1">GND VCC</text>
</g>
<g font-size="2.4" fill="#f00">
<text x="60.8" y="73.6">5</text>
<text x="131.1" y="87.5">3</text>
<text x="133.7" y="88.8">VCC</text>
<text x="59.6" y="105.2">5</text>
<text x="131.1" y="111.5">3</text>
<text x="133.7" y="112.8">VCC</text>
<text x="59.6" y="124.2">5</text>
<text x="59.6" y="141.9">5</text>
</g>
</svg>
